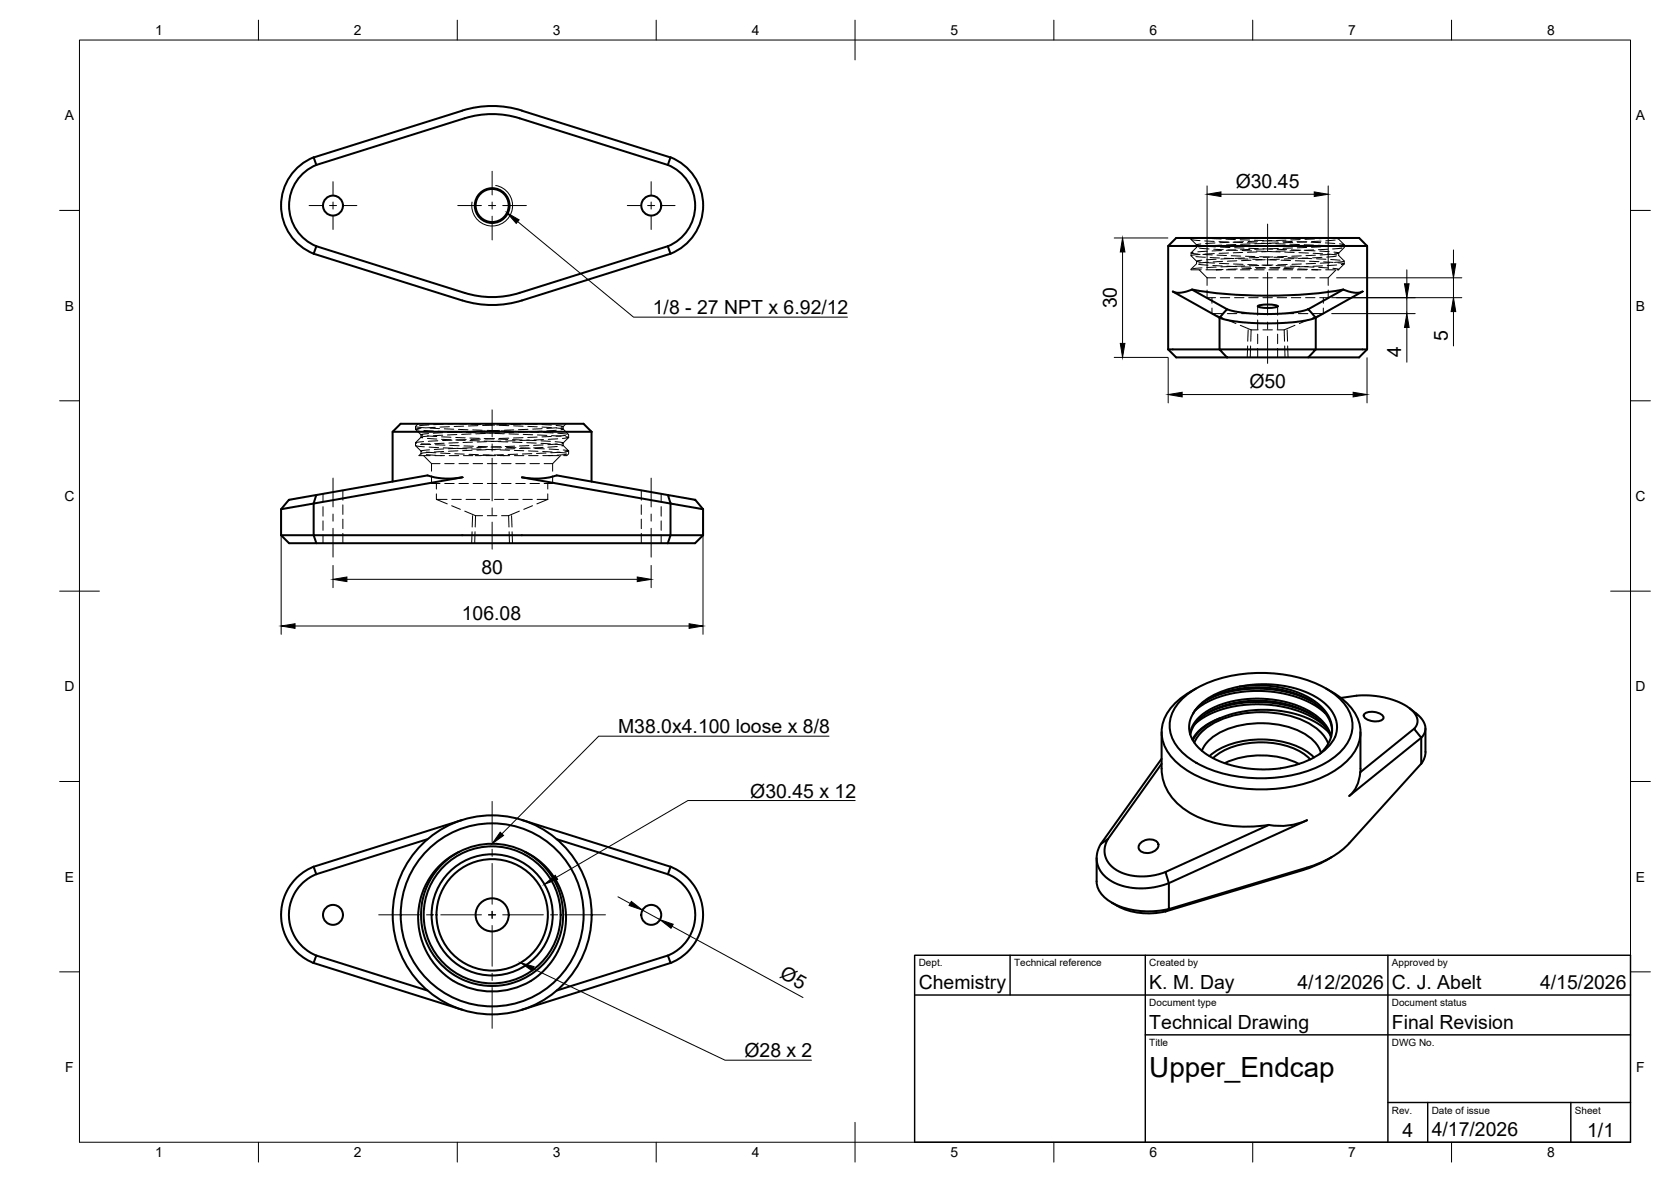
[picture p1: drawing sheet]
<svg xmlns="http://www.w3.org/2000/svg" width="420mm" height="297mm" viewBox="0 0 420 297" stroke-linecap="round" stroke-linejoin="round" font-family="sans-serif">
<!-- layer: Hidden -->
<g fill="none" stroke="#000" stroke-width=".25">
<path d="M299.5 59.8v.3l1.4 1.5M303.5 59.9h-2.8M304.7 60l2.4 .1M334.1 59.8l-2.4 .2M334.6 59.8l1.8 .2M336.6 59.8v.3l1.4 1.4M299.6 60.1l.3 .2 1.8 .2M300 63.4l-.5 .2 1.8 .2M300.7 64.5l2.4 .2M300.9 61.5v.7M300.9 65.6v.7M300.9 66.3l-1.4 1.5h2.5"/>
<path d="M300.9 62.2l-1.4 1.4v.6l1.4 1.5M301.4 66.4l2.4 .2M301.5 67.8l2 2M301.6 62.4l2.4 .2M301.8 63.9l-2.3 .4M301.9 61.3l-1 .2 1.2 .3M302.2 65.4l-1.3 .2 .9 .3M302.2 67.3l-2.3 .2M302.5 63.9l2.3 .2M302.9 60.5l2.4 .2M303 66l2.4 .1M303.2 67.8h2.6"/>
<path d="M303.3 61.9l2.4 .1M303.5 72.9v1.9h2.1M303.5 69.8h2.1M303.5 69.8v1.9M303.6 63.1l-2.4 .2M303.6 61.8l-2.4 .2M303.8 65.9l-2.3 .2M304.3 64.7l2.3 .1M304.7 78.8h2.7M304.7 78.8l2.8 1.1M304.7 74.8v1.4M304.7 77.4v1.4"/>
<path d="M304.9 66.7l2.4 .2M305.2 62.6l2.4 .1M305.3 63.7l-2.4 .1M305.5 61.1l-2.4 .1M305.8 65.1l-2.4 .2M305.8 67.1l-2.4 .1M306 64.1l2.4 .1M306.5 60.7l2.4 .1M306.6 66.2l2.4 .1M306.8 74.8h2.4M306.8 69.8h2.4M306.9 62.1l2.3 .1"/>
<path d="M307.1 63l-2.3 .1M307.2 61.6l-2.4 .1M307.4 65.7l-2.4 .1M307.5 67.7l-1.7 .1h1.3M307.8 64.9l2.4 .1M308.3 60.1l2.3 .1M308.3 67.8h2.4M308.5 66.9l2.4 .1M308.6 78.8h2.4M308.8 62.8l2.3 .1M308.9 63.6l-2.4 .1M309.1 60.9l-2.4 .1"/>
<path d="M309.3 65l-2.3 .1M309.4 67l-2.4 .1M309.6 64.3l2.4 .1M310 60.9l2.4 .1M310.2 66.3l2.3 .1M310.4 74.8h2.4M310.4 69.8h2.4M310.4 62.3h2.4M310.7 62.8l-2.4 .1M310.7 61.5l-2.3 .1M311 65.5l-2.4 .1M311.1 67.6l-2.4 .1"/>
<path d="M311.4 65l2.4 .1M311.8 60.2l2.4 .1M311.9 67.8h2.4M312.1 67l2.4 .1M312.2 78.8h2.4M312.3 63h2.4M312.5 63.4l-2.4 .1M312.7 60.7l-2.4 .1M312.9 64.8l-2.4 .1M312.9 66.8l-2.3 .1M313.2 64.4l2.3 .1M313.6 61l2.4 .1"/>
<path d="M313.7 66.5l2.4 .1M314 74.8h2.4M314 69.8h2.4M314 62.4l2.4 .1M314.3 62.7l-2.4 .1M314.3 61.3l-2.4 .1M314.6 65.4l-2.4 .1M314.7 67.5h-2.4M315 65.2h2.4M315.4 60.4l2.4 .1M315.5 67.8h2.4M315.7 67.2l2.3 .1"/>
<path d="M315.8 78.8h2.3M315.9 63.1l2.4 .1M316 63.3l-2.4 .1M316.2 60.6l-2.4 .1M316.2 77v2.2M316.5 64.7l-2.4 .1M316.5 66.7l-2.4 .1M316.7 64.5l2.4 .1M317.2 61.1l2.4 .1M317.3 66.6l2.4 .1M317.5 74.8h2.4M317.5 69.8h2.4"/>
<path d="M317.6 62.5l2.4 .1M317.8 62.6h-2.3M317.9 61.2l-2.4 .1M318.1 65.3h-2.4M318.2 67.3l-2.3 .1M318.6 65.3h2.3M319 60.5l2.4 .1M319 67.8h2.4M319.2 67.3l2.4 .1M319.3 78.8h2.4M319.5 63.2l2.4 .1M319.6 63.2l-2.4 .1"/>
<path d="M319.8 60.5l-2.4 .1M320 64.6l-2.3 .1M320.1 66.6l-2.4 .1M320.3 64.7h2.4M320.8 61.2l2.4 .1M320.9 66.7l2.4 .1M321.1 74.8h2.4M321.1 69.8h2.4M321.1 62.7h2.4M321.2 77v2.2M321.4 62.4l-2.4 .1M321.5 61.1h-2.4"/>
<path d="M321.7 65.1l-2.4 .1M321.8 67.2l-2.4 .1M322.1 65.4l2.4 .1M322.5 60.6l2.4 .1M322.6 67.8h2.4M322.8 67.4l2.4 .1M322.9 78.8h2.4M323 63.4h2.4M323.2 63.1h-2.4M323.4 60.4h-2.4M323.6 64.4l-2.4 .1M323.7 66.5l-2.4 .1"/>
<path d="M323.9 64.8h2.3M324.3 61.4l2.4 .1M324.4 66.9l2.4 .1M324.7 74.8h2.4M324.7 62.8l2.4 .1M324.7 69.8h2.4M325 62.3l-2.4 .1M325 60.9l-2.4 .1M325.3 65l-2.4 .1M325.4 67.1l-2.4 .1M325.7 65.5l2.4 .1M326.1 60.7l2.4 .1"/>
<path d="M326.2 67.8h2.4M326.4 67.6l2.3 .1M326.5 78.8h2.4M326.6 63.5l2.4 .1M326.7 62.9l-2.3 .1M326.9 60.2l-2.4 .1M327.2 64.3l-2.4 .1M327.2 66.3l-2.4 .1M327.4 64.9l2.4 .1M327.9 61.5l2.4 .1M328 67l2.4 .1M328.3 74.8h2.3"/>
<path d="M328.3 62.9l2.4 .1M328.3 69.8h2.3M328.5 62.2l-2.3 .1M328.6 60.8l-2.4 .1M328.8 64.9h-2.3M329 67l-2.4 .1M329.3 65.6l2.3 .2M329.7 60.9l2.4 .1M329.8 67.8h2.3M329.9 67.7l1.4 .1M330.1 78.8h2.6M330.2 63.7l2.3 .1"/>
<path d="M330.3 62.8l-2.4 .1M330.5 60.1l-2.4 .1M330.8 64.1l-2.4 .1M330.8 66.2l-2.4 .1M331 65l2.4 .2M331.5 61.6l2.4 .2M331.6 67.2l2.4 .1M331.8 69.8h2.2M331.9 63.1l2.3 .2M332.1 62l-2.3 .1M332.2 60.6l-2.4 .1M332.4 64.7l-2.4 .1"/>
<path d="M332.5 66.8l-2.4 .1M332.7 78.8l-2.7 1.1M332.7 74.8v1.4M332.7 77.4v1.4M332.8 65.8l2.4 .1M333.2 61.1l2.4 .1M333.3 67.8h2.4M333.8 63.8l2.3 .3M333.9 62.6l-2.4 .1M334 72.9v1.9h-2.2M334.3 63.9l-2.4 .2M334.4 66l-2.4 .1"/>
<path d="M334.6 65.2l2.4 .2M335 61.8l2.4 .2M335.4 63.4l1.2 .2-1.1 .2M335.7 61.8l-2.4 .2M335.7 60.3l-2.3 .2M336 64.4l-2.4 .2M336 67.8l-2 2v1.9M336.1 66.6l-2.4 .1M336.4 66l1.6 .3-.7 .2M336.6 64.2l1.4 1.4M336.8 61.3l1.2 .2-1.1 .2M337.4 62.4l-2.3 .2"/>
<path d="M337.9 65.7l-2.3 .2M338 65.6v.7l-1.4 1.5h-.3l.3-.1-.3-.1-1.1-.2M338 61.5v.7M338 62.2l-1.4 1.4v.6M342.6 73.3h.1M308.6 80.4l2.2 .9M311.9 81.8l2.7 1.1M314.5 86.9l-.1 2.9M314.6 82.9h1.8M314.6 82.9l-.1 2.9M316.2 80.4v2.4M316.2 84v2.4"/>
<path d="M316.2 87.6v2.2M317.5 82.9h2.4M321.1 82.9h1.8M321.2 80.4v2.4M321.2 84v2.4M321.2 87.6v2.2M322.9 82.9l.1 2.9M323 86.9l.1 2.9M325.6 81.8l-2.7 1.1M328.9 80.4l-2.2 .9M104.5 112l1.4 1.4M104.5 111.9l.5 .2 1.7 .2"/>
<path d="M104.6 107.3l2.4 .2M105.1 106.5l-.6 .7v.7l1.4 1.4M105.9 113.4v.6l-.6 .5h2.9M105.9 109.3v.6l-1.4 1.4v.7M105.9 107.6l-1.4 .3 .9 .2M105.9 111.5l2.4 .2M106.5 111l-2 .3 .3 .1M106.5 114.5l2 2M106.6 108.2l2.3 .1M107.2 113.6l2.4 .2M107.2 114.2l2.4 .2M107.5 109.5l2.3 .2"/>
<path d="M107.5 110.2l2.3 .1M107.7 109.6l-1.8 .3 .4 .1M107.8 109l-1.9 .2 .4 .2M107.9 106.8l-2.4 .2M107.9 112.4l2.4 .1M108 113l-2.1 .3 .1 .2M108 113.7l-2.1 .3 .1 .1M108.1 111.6l-2.4 .1M108.1 107.6l2.4 .1M108.5 119.6v1.9h2.1M108.5 116.5h2.1M108.5 116.5v1.9"/>
<path d="M109.4 114.5h2.4M109.5 107.4l-2.4 .1M109.5 111.8l2.4 .1M110.1 110.8l-2.4 .1M110.1 108.4l2.4 .1M110.8 113.9l2.4 .1M110.8 114.5h.2M111 109.8l2.4 .1M111 110.4l2.4 .1M111.3 109.4l-2.4 .1M111.3 108.7l-2.4 .2M111.4 106.6l-2.3 .1"/>
<path d="M111.5 112.6h2.4M111.6 112.8l-2.4 .2M111.6 113.5l-2.4 .1M111.7 111.4l-2.4 .1M111.7 107.8l2.4 .1M111.8 116.5h2.4M112.9 114.5h2.4M113 107.2l-2.4 .1M113.1 111.9l2.3 .1M113.6 110.6l-2.3 .1M113.7 108.5l2.4 .1M114 106.5l-1.4 .1"/>
<path d="M114.3 114l2.4 .1M114.6 109.9l2.4 .1M114.6 110.6l2.4 .1M114.9 109.2l-2.4 .1M114.9 108.6l-2.4 .1M115 112.7l2.4 .1M115.1 112.7l-2.3 .1M115.1 113.3l-2.3 .1M115.2 111.2l-2.3 .1M115.3 107.9l2.4 .1M115.4 116.5h2.4M115.4 106.5l1.8 .1"/>
<path d="M116.2 120h.1M116.5 114.5h2.4M116.6 107.1l-2.4 .1M116.6 112.1h2.4M117.2 110.5l-2.4 .1M117.3 108.7l2.4 .1M117.9 114.2l2.4 .1M118.2 110.1l2.3 .1M118.2 110.7l2.3 .1M118.4 106.6l2.4 .1M118.4 109.1l-2.3 .1M118.5 108.4l-2.4 .1"/>
<path d="M118.6 112.8l2.4 .1M118.7 112.5l-2.4 .1M118.7 113.1l-2.4 .1M118.8 111.1l-2.4 .1M118.9 108l2.3 .1M119 116.5h2.3M119.5 114.5h1.5M120.2 107h-2.4M120.2 112.2l2.4 .1M120.8 110.3l-2.4 .1M120.8 108.8h4.8M121.5 114.3l2.4 .1"/>
<path d="M121.7 110.2l2.4 .1M121.7 110.8l2.4 .1M122 106.8h2.4M122 108.9l-2.4 .1M122 108.3l-2.3 .1M122.2 113h2.4M122.2 114.5h2.4M122.3 112.4l-2.4 .1M122.3 113l-2.4 .1M122.4 111l-2.4 .1M122.4 108.2h2.4M122.5 116.5h2.4"/>
<path d="M123 114.4l-2.4 .1M123.7 106.8l-2.4 .1M123.8 112.3l2.4 .1M124.4 110.2l-2.4 .1M124.4 108.9l2.4 .1M125.1 114.4l1.8 .1M125.3 110.3l2.4 .1M125.3 111l2.4 .1M125.6 106.9l2.4 .1M125.6 108.2l-2.4 .1M125.8 113.1h2.3M125.8 114.5h2.3"/>
<path d="M125.9 112.3h-2.4M125.9 112.9l-2.4 .1M125.9 110.9h-2.3M126 108.3l2.4 .1M126.1 116.5h2.4M126.6 114.3h-2.4M127.3 106.7l-2.4 .1M127.4 112.4l2.3 .1M127.9 110.1l-2.4 .1M128 109l2.4 .1M128.9 110.5l2.4 .1M128.9 111.1l2.4 .1"/>
<path d="M129.1 107l2.4 .1M129.2 108.7l-2.4 .1M129.2 108l-2.4 .1M129.3 113.2l2.4 .1M129.3 114.5h2.4M129.4 112.1l-2.4 .1M129.4 112.8h-2.4M129.5 110.8h-2.4M129.6 108.4l2.3 .1M129.7 116.5h2.4M130.2 114.1l-2.4 .1M130.9 106.6l-2.4 .1"/>
<path d="M130.9 112.6h2.4M131.5 110l-2.4 .1M131.6 109.2l2.3 .1M132.4 110.6l2.4 .1M132.4 111.2l2.4 .1M132.7 106.5l2.4 .1M132.7 107.2l2.4 .1M132.7 108.5l-2.4 .1M132.8 107.9l-2.4 .1M132.9 113.3l2.4 .1M132.9 114.5h2.4M133 112l-2.4 .1"/>
<path d="M133 112.6l-2.4 .1M133.1 110.6l-2.4 .1M133.1 108.5l2.4 .1M133.3 116.5h2.3M133.4 106.5l-1.3 .1M133.7 114l-2.4 .1M134.5 112.7l2.4 .1M135.1 109.8l-2.4 .1M135.1 109.3l2.4 .1M136 110.8l2.4 .1M136 111.4l2.4 .1M136.3 106.7l2.3 .1"/>
<path d="M136.3 107.3l2.4 .1M136.3 108.4l-2.4 .1M136.3 107.7l-2.4 .1M136.5 113.5l2.3 .1M136.5 114.5h1.5M136.6 111.8l-2.4 .1M136.6 112.4l-2.4 .2M136.7 110.5l-2.4 .1M136.7 108.7l2.4 .1M136.8 116.5h2.2M137.3 113.8l-2.4 .1M138.1 112.8l2.3 .2"/>
<path d="M138.6 109.7l-2.3 .1M138.7 109.5l2.4 .1M138.9 114.5h-.9h2.5M139 119.6v1.9h-2.2M139.6 111l2 .3-.3 .1M139.6 111.6l2 .3-.3 .2M139.8 106.9l1.8 .3-.5 .2M139.8 107.6l1.8 .2-.5 .2M139.9 108.1l-2.4 .2M139.9 107.5l-2.4 .2M140 113.7l2.4 .2M140.1 111.6l-2.3 .1"/>
<path d="M140.1 112.2l-2.3 .2M140.2 110.3l-2.3 .1M140.3 108.9l2.3 .2M140.8 113.7l-2.3 .1M140.9 114.5l-1.9 2v1.9M141.6 111.9l1.4 1.4v.8l-.5 .4h-.8M141.6 107.8l1.4 1.4M141.6 107.2v.6M141.6 111.3v.6M141.6 113.1l1.4 .2-1 .2M142.2 109.4l-2.4 .2M142.3 109.7l.7 .2-1.6 .3"/>
<path d="M142.3 106.5l-.7 .7M142.5 114.2l-2.4 .2M143 109.2v.7l-1.4 1.4M81.2 124.1v2M81.2 127.3v2.4M81.2 130.9v2.4M81.2 134.5v2M86.2 123.2v2.5M86.2 126.9v2.4M86.2 130.5v2.3M86.2 134v2.5M109.7 125.5h2.7"/>
<path d="M109.7 125.5l2.8 1.1M109.7 121.5v1.4M109.7 124.1v1.4M111.8 121.5h2.4M113.6 127.1l2.2 .9M113.6 125.5h2.4M115.4 121.5h2.4M116.9 128.4l2.7 1.2M117.2 125.5h2.4M119 121.5h2.3M119.4 133.6v2.9M119.6 129.6h1.7"/>
<path d="M119.6 129.6l-.1 2.8M120.8 125.5h2.3M122.5 121.5h2.4M122.5 129.6h2.4M124.3 125.5h2.4M126.1 121.5h2.4M126.1 129.6h1.8M127.9 125.5h2.4M127.9 129.6l.1 2.8M128 133.6l.1 2.9M129.7 121.5h2.4M130.6 128.4l-2.7 1.2"/>
<path d="M131.5 125.5h2.4M133.3 121.5h2.3M133.9 127.1l-2.2 .9M135 125.5h2.7M137.7 125.5l-2.7 1.1M137.7 121.5v1.4M137.7 124.1v1.4M161.2 123.2v2.5M161.2 126.9v2.4M161.2 130.5v2.3M161.2 134v2.5M166.2 124.1v2"/>
<path d="M166.2 127.3v2.4M166.2 130.9v2.4M166.2 134.5v2"/>
</g>
<!-- layer: Visible -->
<g fill="none" stroke="#000" stroke-width=".51">
<path d="M78.9 39.5a13 13 0 0 0-8.2 12.1 13 13 0 0 0 8.2 12.2M78.9 39.6l.6 1.9M116.2 27.8l-37.3 11.8M116.8 29.7l-37.3 11.8M116.8 29.7a23 23 0 0 1 13.9 0l37.2 11.8 .7-1.9M131.2 27.8l37.4 11.8M131.3 27.8a25 25 0 0 0-15.1 0M168.6 39.5a13 13 0 0 1 8.2 12.1 13 13 0 0 1-8.2 12.2M79.5 41.4a11 11 0 0 0-6.8 10.3 11 11 0 0 0 6.8 10.2M167.9 41.4a11 11 0 0 1 6.9 10.3 11 11 0 0 1-6.9 10.2M78.9 63.8l37.3 11.7a25 25 0 0 0 15.1 0l37.3-11.7M79.5 61.9l-.6 1.9"/>
<path d="M79.5 61.9l37.3 11.7M130.7 73.6a23 23 0 0 1-13.8 0M168.6 63.8l-.7-1.9-37.3 11.7M293.7 61.8h50M299.7 72.8a117.7 117.7 0 0 0 38.1 0M306.6 79.8v8h-12.9M306.7 79.8h.1M308.5 77.7l-8.8-4.9a6.3 6.3 0 0 1-4.8 .5l11.7 6.5M308.5 77.7l3.3 .8 5.9 .4 6.1-.2 3.2-.4 2-.6 1.8 2.1-2.7 .8-4.6 .5-5.7 .2-5.1-.3-3.3-.4-2.8-.8zM316.4 76.8a8.4 8.4 0 0 1 4.9 .2 7.5 7.5 0 0 1-5 0zM329 77.7l8.8-4.9a6.3 6.3 0 0 0 4.8 .5l-11.8 6.5M330.8 79.8v8h12.9"/>
<path d="M330.9 79.8h.1M343.7 61.8l-2-2h-46l-2 2v26M343.7 61.8v26l-2 2h-12.7M293.7 87.8l2 2h12.8M306.6 87.8h24.2l-1.8 2h-20.5zM98.7 108.5h50M148.7 108.5l-2-2h-46l-2 2v12.5M148.7 108.5v12.5M70.7 134.5h8.2l.6 2h-6.8zM78.8 126.5l.7-2.1 28-4.9a17.7 17.7 0 0 0 8.7 .5l-37.3 6.5M78.8 126.5l-8.1 1.5M78.9 126.5v8h89.7v-8"/>
<path d="M78.9 126.5h-.1M79.5 124.4l-6.9 1.2-1.9 2.4v6.5M79.5 136.5h88.4M167.9 124.4l-27.9-4.9a17.7 17.7 0 0 1-8.8 .5l37.4 6.5M167.9 124.4l6.9 1.2 2 2.4-7.5-1.3a.87 .87 0 0 1-.9-1zM168.6 126.5h.1M176.8 134.5l-2 2h-6.9M176.8 134.5h-8.2l-.7 2M176.8 128v6.5M296.9 176a26.6 26.6 0 0 1 16.3-6.7 33.7 33.7 0 0 1 21.6 4.6 10 10 0 0 1 5.1 10.2 13.6 13.6 0 0 1-8.1 8.4 36.4 36.4 0 0 1-31-.8 11.8 11.8 0 0 1-6.7-8.8 9 9 0 0 1 2.8-6.9zM299.3 173.8a12.7 12.7 0 0 0-7.2 9.6 11.2 11.2 0 0 0 5.7 9.8 36.6 36.6 0 0 0 24.3 4.9 28.5 28.5 0 0 0 16.9-7.2 9.3 9.3 0 0 0 .1-13.8l-2.6-2.2-1.7-1.1M300 179.3l-.6 1.3-.3 1.2-.1 1.3 .3 1.5 .6 1.4 .9 1.3 2.6 2.3 3.8 1.9 4.7 1.3 5.5 .6 4.6-.3"/>
<path d="M300 179.3l1.3-1.7 1.7-1.4 2-1.2 2.7-1 3.2-.8 3-.4 2.9-.1 3.3 .3 3.3 .6 2.5 .7 2.4 1.1 1.9 1.1 1.9 1.5 1.5 1.8 1 1.8 .3 2M300.6 178.5l2.8-2 2.4-1.1 2-.7 4.5-.9 4.9-.2 4.9 .6 4.6 1.2 3.7 1.7 2.8 2.1M300.7 173l-1.4 .8M303.5 175.9l2.9-1.3 3.4-.9 4.2-.6h2.7l3.6 .2 3.5 .7 3.4 1 2.6 1.2M303.5 179.3l2.2-1.1 3.5-1 3.4-.6 3.6-.2 3.6 .2 4.2 .8 3 .9 2.8 1.3M311.8 172.5a17.8 17.8 0 0 0-11.3 6l-.5 .8M333.4 173l1.4 .8M337.1 175.4l4.5-.6h3.3l4.1 .7 3.4 1.3 2.3 1.4 1.3 1.5 .3 .8 .1 .9-.3 1.1-.5 .6 1.8 2.3 .7-.9 .3-.8-.2-1.7-.5-1-.8-1-2.4-2M343 179.5a3.8 3.8 0 0 1 4.8 .6 .84 .84 0 0 1-.8 1 4 4 0 0 1-4.1-1zM292.1 191.9l-13.5 18.9M292.1 190.7l-15.3 21.4M292.1 184v9.2"/>
<path d="M292.1 193.2a13.4 13.4 0 0 0 8 11.6 31.3 31.3 0 0 0 18.9 2.5M299.2 184.4l.6-1.8 1.2-1.8 1.4-1.3 2.1-1.4 2.4-1 3.2-.9 3.7-.6h2.9l3.4 .2 2.8 .5 3.1 .9 2.5 1.1 2.5 1.6 1.6 1.4 1.3 1.7 .8 2M299.3 184.6l.7-1.9 1.2-1.6 1.7-1.5 2.2-1.2 2.5-1.1 3.3-.8 3.1-.3 3.1-.1 2.8 .2 3.1 .6 2.6 .7 2.9 1.3 2.1 1.2 1.9 1.7 1.4 1.8 .7 1.7M300.3 186.6a12.3 12.3 0 0 1 7.5-6.1 27.4 27.4 0 0 1 21.5 1.4 10 10 0 0 1 4.7 5M300.5 181.8l1.3-1 2.2-1.3 3.7-1.4 4.3-.9 4.7-.2 5.3 .5 4.5 1.2 3.8 1.7 2.9 2.1M302.2 188.7a10.7 10.7 0 0 1 6.7-5.6 23.7 23.7 0 0 1 19.9 1.8 8.1 8.1 0 0 1 3.3 4.3M304.1 190a20.2 20.2 0 0 1 14.7-4.1 18.4 18.4 0 0 1 11.6 4.4M305 190.5a18.4 18.4 0 0 1 13.7-3.9 16.7 16.7 0 0 1 10.8 4.2M306.9 180.4a12.9 12.9 0 0 0-7 5.6M307.9 191.8a22.3 22.3 0 0 1 18.7 .2M334.2 184.2l-1.2-1.2-2-1.4-4.2-1.9-5.2-1.1-5.4-.2-5.3 .7-2.7 .8-2.9 1.2-1.9 1-1.7 1.3-1 1.1-.9 1.4M335.7 185.2l.4-1.4 .1-1.2-.2-1.5-.6-1.5-.9-1.3-1.2-1.4-3.2-2.2-4.2-1.7-4.9-.9-5-.1-4.3 .5 5.3-.3 2.6 .2 3.2 .5 2.4 .7 2.5 1 2.1 1.1 1.9 1.4 1.3 1.3 .9 1.4 .7 1.5 .3 1.7v1.3l-.7 2.1-1.1 1.7-1.3 1.4"/>
<path d="M335.7 185.2a14.8 14.8 0 0 1-9.3 6.9l-4.4 1M342.1 184l-.1 10.1M355.6 183.1l-13.6 11a8.4 8.4 0 0 1-2.7 5.9l18.1-14.6M357.4 191.9l-18.1 20a23 23 0 0 1-10.7 6.1l-34.7 10.5v-6.6M357.4 185.4v6.5M357.4 185.4h.1M358.4 183.1v6.4l-.4 1.4-.6 1M107.5 210.9l-28 8.8M110.6 217.4l2.4-1.9 2.4-1.4-.3 .2a17.9 17.9 0 0 0-5.1 27.1 17.9 17.9 0 0 0 27.6-.3 17.9 17.9 0 0 0-5.6-27l3.4 2.1 1.8 1.7 1.4 1.6 2.1 3.5 .9 2.6 .4 1.8 .3 2.8-.1 2.1-.3 2.1-.5 2.1-1.1 2.6-1.1 1.9-2.8 3.3a18.5 18.5 0 0 1-28.3-3.6l-1.5-3-.9-2.6-.5-3.1v-3.4l.7-3.3 1.1-2.9 1.4-2.4zM115.5 214.1a17.9 17.9 0 0 1 16.5 0M116.2 206.1l-37.4 11.7M131.2 206.1l37.4 11.7"/>
<path d="M140 210.9l27.9 8.8M168.6 217.8l1.5 .7 2.2 1.6 2.2 2.5 1.1 1.9 .6 1.6 .6 3.6-.1 1.9-.5 2.2-1.5 3.2-2.4 2.8-2.2 1.5-1.5 .7-.7-1.9 1.7-.8 1.6-1.2 1.9-2.2 1.4-3.2 .3-2.6-.3-3-1.4-3.2-1.9-2.2-1.6-1.2-1.7-.8zM275.7 215.7v5.8a6.5 6.5 0 0 0 3.9 5.3 20.5 20.5 0 0 0 14.3 1.6M276.8 212.1h.1M286.8 211.8a3.1 3.1 0 0 1 4.3 0 1.73 1.73 0 0 1-1.4 2.3 2.57 2.57 0 0 1-3.4-1v-.4zM293 219.1l-3.3 1-3.3 .1-3-.4-2.5-1-1.6-1.3-1.2-1.8-.4-1.3v-1.1l.4-1.4 .5-1.1-.4 .3a4.4 4.4 0 0 0-2.4 3.4l.1 2.4 .9 2.1 1.9 1.9 2.3 1.3 3.4 .9 3.1 .2 3-.4 3.4-1M319 207.3l-26 11.8 .9 2.8M319 207.3a16.3 16.3 0 0 0 9.6-1.2l-34.7 15.8M333.4 216.2l-2 1-2.9 1.2-35.4 10.7M334.8 215.4l-1.4 .8M279.5 226.8a17.2 17.2 0 0 0 13.6 2.2M293.9 228.5l-.8 .6"/>
<path d="M293.9 221.9v.1M78.8 242l37.4 11.8M78.8 242l.7-1.9 28 8.8M79.5 240.1l-1.6-.8-1.7-1.2-1.8-2.2-1.4-3.2-.4-2.6 .4-3 1.4-3.2 1.8-2.2 1.7-1.2 1.6-.8-.7-1.9-1.5 .7-2.1 1.6-2.3 2.5-1 1.9-.7 1.6-.5 3.6 .1 1.9 .4 2.2 1.6 3.2 2.4 2.8 2.1 1.5 1.5 .7M167.9 240.1l-27.9 8.8M168.6 242l-37.4 11.8"/>
<circle cx="83.7" cy="51.7" r="2.51"/>
<circle cx="123.8" cy="51.7" r="4.4"/>
<circle cx="123.8" cy="51.6" r="4.2"/>
<circle cx="163.8" cy="51.7" r="2.51"/>
<circle cx="83.7" cy="229.9" r="2.51"/>
<circle cx="123.7" cy="229.9" r="25"/>
<circle cx="123.7" cy="229.9" r="17.2"/>
<circle cx="123.8" cy="229.9" r="4.2"/>
<circle cx="123.8" cy="229.9" r="15.2"/>
<circle cx="123.8" cy="229.9" r="14"/>
<circle cx="123.8" cy="229.9" r="23"/>
<circle cx="163.8" cy="229.9" r="2.51"/>
</g>
<!-- layer: Hidden Narrow -->
<path d="M313.7 86.9l-.1 2.9M313.8 82.9l-.1 2.9M323.6 82.9l.1 2.9M323.8 86.9l.1 2.9M118.7 133.6l-.1 2.9M118.8 129.6l-.1 2.8M128.6 129.6l.1 2.8M128.8 133.6l.1 2.9" fill="none" stroke="#000" stroke-width=".25"/>
<!-- layer: Visible Narrow -->
<path d="M124.6 46.6a5.1 5.1 0 0 1 4.2 6 5.1 5.1 0 0 1-5.9 4.1 5.1 5.1 0 0 1-4.2-5.9" fill="none" stroke="#000" stroke-width=".25"/>
<!-- layer: BORDER -->
<g fill="none" stroke="#000" stroke-width=".25">
<path d="M20 10.1h390v276.9h-390zM65 5.1v5M115 5.1v5M165 5.1v5M215 5.1v10M265 5.1v5M315 5.1v5M365 5.1v5M15 52.9h5M410 52.9h5M15 100.7h5M410 100.7h5"/>
<path d="M15 148.6h10M405 148.6h10M15 196.4h5M410 196.4h5M15 244.2h5M410 244.2h5M65 287v5M115 287v5M165 287v5M215 282.1v9.9M265 287v5M315 287v5"/>
<path d="M365 287v5"/>
</g>
<!-- layer: TITLEBLOCK -->
<path d="M230 240.1h180v46.9h-180zM230 250h180M254 240.1v9.9M288 240.1v46.9M349 240.1v46.9M288 260.1h122M349 277.1h61M359 277.1v9.9M395 277.1v9.9" fill="none" stroke="#000" stroke-width=".36"/>
<!-- layer: Smart Centers -->
<g fill="none" stroke="#000" stroke-width=".25">
<path d="M77.7 51.7h3.3M82.8 51.7h1.8M83.7 45.7v3.3M83.7 50.8v1.7M83.7 54.3v3.4M86.4 51.7h3.3M115.1 51.7h6M122.8 51.7h1.8M123.7 43v6M123.7 50.8v1.7M123.7 54.3v6M126.4 51.7h6"/>
<path d="M157.7 51.7h3.4M162.8 51.7h1.8M163.7 45.7v3.3M163.7 50.8v1.7M163.7 54.3v3.4M166.4 51.7h3.3M318.7 56.3v6.8M318.7 64.9v1.8M318.7 68.5v10.7M318.7 80.9v1.8M318.7 84.5v6.8M123.7 103v6.8"/>
<path d="M123.7 111.6v1.8M123.7 115.2v10.7M83.7 120.1v7.3M83.7 129.2v1.8M83.7 132.8v7.2M123.7 127.6v1.8M123.7 131.2v6.8M163.7 120.1v7.3M163.7 129.2v1.8M163.7 132.8v7.2M123.7 201.4v10.2M123.7 213.4v1.8"/>
<path d="M123.7 217v10.2M95.2 229.9h10.3M107.3 229.9h1.7M110.8 229.9h10.3M122.8 229.9h1.8M123.7 229v1.8M123.7 232.6v10.2M126.4 229.9h10.2M138.4 229.9h1.8M142 229.9h10.2M123.7 244.6v1.8M123.7 248.2v10.2"/>
</g>
<!-- layer: FD_Dimensions -->
<g fill="none" stroke="#000" stroke-width=".25">
<path d="M280.2 59.8h13.4M303.5 46.7v21M307 48.8h23.5M334 46.7v21M282.3 63.3v23M334.8 74.8h32.8M334.8 78.8h21M336.1 69.8h31.5M353.7 67.8v3.5M353.7 74.8v4M365.5 62.8v3.5M365.5 69.8v5"/>
<path d="M365.5 78.3v8.6M280.2 89.8h13.4M293.7 89.9v11.3M297.2 99.2h43M343.7 89.9v11.3M353.7 82.3v8.7M70.7 130.1v29.3M176.8 130.1v29.3M74.2 157.3h99.1M83.7 142.1v5.6M87.2 145.6h73M163.7 142.1v5.6"/>
<path d="M155.4 225.4l3.1 1.6M161.5 228.7l4.4 2.4M169 232.8l32.9 17.9"/>
</g>
<g fill="#000" stroke="#000" stroke-width=".25">
<path d="M303.5 48.8l3.5-.6v1.2zM330.5 48.2l3.5 .6-3.5 .6zM282.3 59.8l.6 3.5h-1.2zM353.1 71.3h1.2l-.6 3.5zM364.9 66.3h1.1l-.5 3.5zM365.5 74.8l.5 3.5h-1.1zM281.7 86.3h1.2l-.6 3.5zM293.7 99.2l3.5-.6v1.1zM340.2 98.6l3.5 .6-3.5 .5zM353.7 78.8l.6 3.5h-1.2zM70.7 157.3l3.5-.6v1.2zM83.7 145.6l3.5-.6v1.2z"/>
<path d="M160.2 145l3.5 .6-3.5 .6zM173.3 156.7l3.5 .6-3.5 .6zM158.7 226.5l2.8 2.2-3.3-1.2zM165.9 231.1l3.4 1.2-.6 1z"/>
</g>
<!-- layer: Hole Notes -->
<path d="M127.5 53.5l3 1.8-.7 .8zM125.8 209.1l.8 .9-2.9 2zM136.9 222.2l2.7-2.2 .6 1zM130.9 241.9l3.4 1-.5 1.1z" fill="#000" stroke="#000" stroke-width=".25"/>
<path d="M130.2 55.7l29.1 24h53.8M208.4 185h-57.9l-24.3 24.6M215 201.2h-42l-33.1 19.3M134 243.4l48.3 23h21.7" fill="none" stroke="#000" stroke-width=".25"/>
<text font-size="7" x="289" y="270.6">Upper_Endcap</text>
<g font-size="4.9">
<text x="310.7" y="47.3">Ø30.45</text>
<text x="280.8" y="77.5" transform="rotate(-90 280.8 77.5)">30</text>
<text x="164.1" y="79">1/8 - 27 NPT x 6.92/12</text>
<text x="352.3" y="89.7" transform="rotate(-90 352.3 89.7)">4</text>
<text x="364" y="85.7" transform="rotate(-90 364 85.7)">5</text>
<text x="314.1" y="97.6">Ø50</text>
<text x="121" y="144.1">80</text>
<text x="116.1" y="155.9">106.08</text>
<text x="155.4" y="184.3">M38.0x4.100 loose x 8/8</text>
<text x="188.6" y="200.5">Ø30.45 x 12</text>
<text x="195.9" y="245.6" transform="rotate(29 195.9 245.6)">Ø5</text>
<text x="231" y="248.5">Chemistry</text>
<text x="289" y="248.5">K. M. Day</text>
<text x="326.2" y="248.5">4/12/2026</text>
<text x="350" y="248.5">C. J. Abelt</text>
<text x="387.2" y="248.5">4/15/2026</text>
<text x="289" y="258.6">Technical Drawing</text>
<text x="350" y="258.6">Final Revision</text>
<text x="187.2" y="265.7">Ø28 x 2</text>
<text x="352.6" y="285.7">4</text>
<text x="360" y="285.5">4/17/2026</text>
<text x="399.1" y="285.7">1/1</text>
</g>
<g font-size="3.5">
<text x="39" y="8.8">1</text>
<text x="89" y="8.8">2</text>
<text x="139" y="8.8">3</text>
<text x="189" y="8.8">4</text>
<text x="239" y="8.8">5</text>
<text x="289" y="8.8">6</text>
<text x="339" y="8.8">7</text>
<text x="389" y="8.8">8</text>
<text x="16.3" y="30.2">A</text>
<text x="411.3" y="30.2">A</text>
<text x="16.3" y="78">B</text>
<text x="411.3" y="78">B</text>
<text x="16.2" y="125.9">C</text>
<text x="411.2" y="125.9">C</text>
<text x="16.2" y="173.7">D</text>
<text x="411.2" y="173.7">D</text>
<text x="16.3" y="221.6">E</text>
<text x="411.3" y="221.6">E</text>
<text x="16.4" y="269.4">F</text>
<text x="411.4" y="269.4">F</text>
<text x="39" y="290.8">1</text>
<text x="89" y="290.8">2</text>
<text x="139" y="290.8">3</text>
<text x="189" y="290.8">4</text>
<text x="239" y="290.8">5</text>
<text x="289" y="290.8">6</text>
<text x="339" y="290.8">7</text>
<text x="389" y="290.8">8</text>
</g>
<g font-size="2.5">
<text x="231" y="242.9">Dept.</text>
<text x="255" y="242.9">Technical reference</text>
<text x="289" y="242.9">Created by</text>
<text x="350" y="242.9">Approved by</text>
<text x="289" y="252.8">Document type</text>
<text x="350" y="252.8">Document status</text>
<text x="289" y="262.9">Title</text>
<text x="350" y="262.9">DWG No.</text>
<text x="350" y="279.9">Rev.</text>
<text x="360" y="279.9">Date of issue</text>
<text x="396" y="279.9">Sheet</text>
</g>
</svg>
